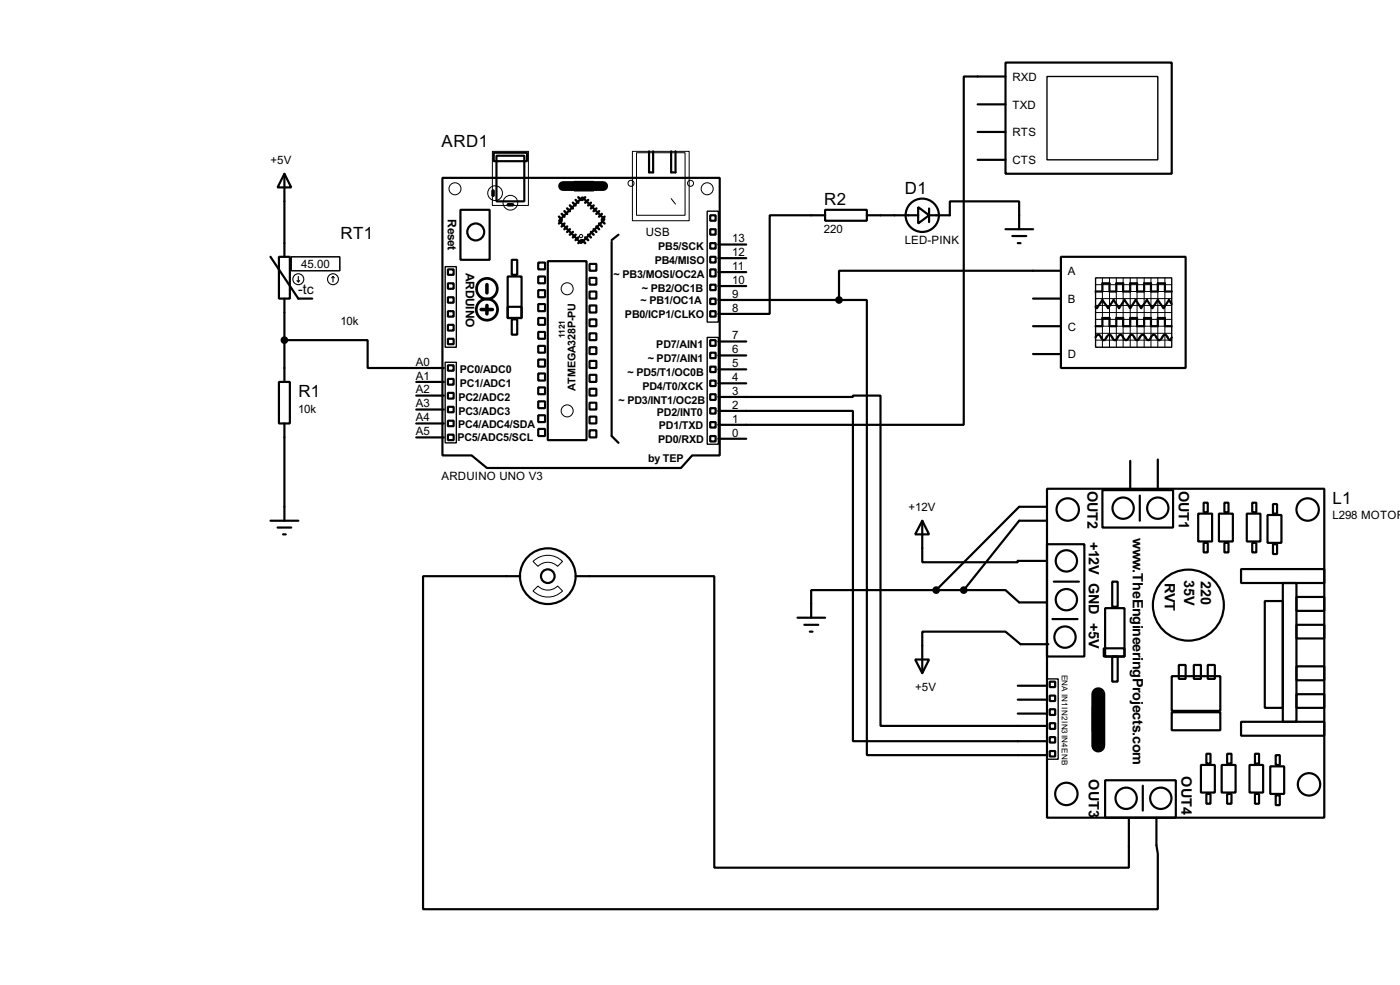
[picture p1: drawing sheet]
<svg xmlns="http://www.w3.org/2000/svg" width="256mm" height="180mm" viewBox="0 0 256 180" stroke-linecap="round" stroke-linejoin="round" font-family="sans-serif">
<g fill="none" stroke="#000" stroke-width=".4">
<path d="M179.1 19.1h5.1M184.2 11.5h30.5v20.3h-30.5zM184.2 14h-7.6v63.8h-45M52.1 31.8l1.3 2.5h-2.5zM52.1 31.8v15.2M81.1 32.6h50.8v50.8h-5.1l-2 2.3h-35.6l-2.8-2.3h-5.3zM84.4 38.4h5.3v9.2h-5.3zM90.2 34.9h.3v1h-.3zM90.5 28h6.1v1.5h-6.1zM91 28.5h5.1v8.4h-5.1zM93 37.4h1v.2h-1zM105.2 33.3h3.6v1.6h-3.6z"/>
<path d="M106.7 36.1l4.1 4.1-4.3 4.3-4.1-4.1zM118.9 27.7v3.9h.8v-3.9M123 27.7v3.9h.8v-3.9M130.1 39.4h1v1h-1zM151.2 38.4h7.6v2h-7.6zM151.2 39.4h-10.2v18.1h-9.4M158.8 39.4h9.4M168.2 37.9l2 1.5-2 1.5zM170.2 39.4h3.8v-2.5h12.7v5.1M170.2 38.2v2.5M179.1 24.2h5.1M179.1 29.3h5.1"/>
<path d="M49.6 47l5.1 7.7h2.5M51.1 47h2v7.7h-2zM52.1 54.7v15.2M82.1 51.9h1v1h-1zM82.1 57h1v1h-1zM82.1 59.5h1v1h-1zM82.1 54.4h1v1h-1zM82.1 49.3h1v1h-1zM93 50.6h2.6v7.6h-2.6zM93 56.2h2.6v2h-2.6zM93.8 58.5h1v2.8h-1zM93.8 47.6h1v2.7h-1z"/>
<path d="M98.6 48.1h1.3v1.2h-1.3zM98.6 50.6h1.3v1.3h-1.3zM98.6 53.1h1.3v1.3h-1.3zM98.6 55.7h1.3v1.3h-1.3zM98.6 58.2h1.3v1.3h-1.3zM100.4 47.8h7.1v32.8h-7.1zM108 48.3h1.3v1.3h-1.3zM108 50.9h1.3v1.2h-1.3zM108 53.4h1.3v1.3h-1.3zM108 55.9h1.3v1.3h-1.3zM108 58.5h1.3v1.2h-1.3zM112.1 44.3v35.5l1.2 1.3"/>
<path d="M113.3 43l-1.2 1M130.1 44.5h1v1h-1zM130.1 47h1v1.1h-1zM130.1 49.3h1v1.3h-1zM130.1 52.1h1v1h-1zM130.1 54.7h1v1h-1zM130.1 42h1v1h-1zM130.1 57h1v1h-1zM131.6 54.9h22.1M131.6 52.4h5.1M131.6 49.8h5.1M131.6 47.3h5.1"/>
<path d="M131.6 44.8h5.1M153.7 54.9h5.1v83.3h32.8M184.2 42h5.1M185.5 43.2h2.5M186.5 44.5h.5M189.3 54.7h5.1M189.3 59.7h5.1M194.4 47h22.8v20.4h-22.8zM194.4 49.6h-40.7v5.3M200.7 53.4h1.3v-1.5h1.3v1.5h1.2v-1.5h1.3v1.5h1.3v-1.5h1.2v1.5h1.3v-1.5h1.3v1.5h1.2v-1.5h1.3v1.5h1.3M200.7 59.7h1.3v-1.5h1.3v1.5h1.2v-1.5h1.3v1.5h1.3v-1.5h1.2v1.5h1.3v-1.5h1.3v1.5h1.2v-1.5h1.3v1.5h1.3M214.7 55.7l-.5-.8-1 1.5-1.1-1.5-1 1.5-1-1.5-1 1.5-1-1.5-1 1.5-1.1-1.5-1 1.5-1-1.5-1 1.5-1-1.5-1 1.5-.3-.2"/>
<path d="M51.1 69.9h2v7.6h-2zM52.1 62.3h15.3v5.1h13.9M52.1 77.5v17.8M76.3 77.5h5M76.3 75h5M76.3 72.4h5M76.3 69.9h5M82.1 62h1v1h-1zM82.1 66.9h1v1h-1zM82.1 69.4h1v1h-1zM82.1 71.9h1v1.1h-1zM82.1 74.5h1v1h-1z"/>
<path d="M82.1 77h1v1h-1zM82.1 79.6h1v1h-1zM98.6 60.8h1.3v1.2h-1.3zM98.6 63.3h1.3v1.3h-1.3zM98.6 65.8h1.3v1.3h-1.3zM98.6 68.4h1.3v1.3h-1.3zM98.6 70.9h1.3v1.3h-1.3zM98.6 73.5h1.3v1.2h-1.3zM98.6 76h1.3v1.3h-1.3zM98.6 78.5h1.3v1.3h-1.3zM108 61h1.3v1.3h-1.3zM108 63.6h1.3v1.2h-1.3z"/>
<path d="M108 66.1h1.3v1.3h-1.3zM108 68.6h1.3v1.3h-1.3zM108 71.2h1.3v1.2h-1.3zM108 73.7h1.3v1.3h-1.3zM108 76.3h1.3v1.2h-1.3zM108 78.8h1.3v1.3h-1.3zM130.1 62.3h1v1h-1zM130.1 64.6h1v1h-1zM130.1 67.1h1v1h-1zM130.1 69.7h1v1h-1zM130.1 72.2h1v1h-1zM130.1 74.7h1v1h-1z"/>
<path d="M130.1 77.3h1v1h-1zM130.1 79.8h1v1h-1zM131.6 72.7h24.7v-.3h5v60.5h30.3M131.6 75.2h24.7v60.5h35.3M131.6 70.2h5.1M131.6 67.6h5.1M131.6 65.1h5.1M131.6 62.5h5.1M189.3 64.8h5.1M200.7 61.8l.2-.4 .3-.1 .3 .1 .5 .7 .2 .2 .3-.2 .2-.3a.54 .54 0 0 1 .8-.4l.5 .7 .3 .2 .2-.2 .5-.7 .3-.1 .2 .1 .3 .4a.54 .54 0 0 0 .7 .3l.5-.7 .3-.1 .3 .1 .4 .7 .3 .2 .3-.2 .2-.3a.54 .54 0 0 1 .8-.4l.5 .7 .3 .2 .2-.2 .5-.7 .3-.1 .2 .1 .5 .7a.6 .6 0 0 0 .9-.5l.4-.3 .3 .1 .4 .7 .3 .2 .3-.5M49.6 95.3h5.1M50.9 96.6h2.5"/>
<path d="M51.9 97.8h.5M76.3 80.1h5M131.6 80.3h5.1M169 95.3l1.2 2.5h-2.5zM169 95.3v7.6h17.5v-.2h5.1M191.8 89.5h50.8v60.2h-50.8zM191.8 99.6h6.9v20.6h-6.9zM191.8 92.8h-5.1l-15.2 15.2M191.8 95.3h-5.1l-10.1 12.7M202 89.7h12.9v6.9h-12.9zM207.1 84.4v5.1M208.8 90.7v4.6"/>
<path d="M212.1 84.1v5.1M219.5 94h2.6v5.1h-2.6zM220.5 99.4h.8v1.7h-.8zM220.5 92h.8v1.8h-.8zM223.3 94h2.6v5.1h-2.6zM224.3 99.4h.8v1.7h-.8zM224.3 92h.8v1.8h-.8zM228.4 94h2.5v5.1h-2.5zM229.4 99.4h.8v1.7h-.8zM229.4 92h.8v1.8h-.8zM232.2 94.3h2.6v5.1h-2.6zM233.2 99.6h.8v1.8h-.8z"/>
<path d="M233.2 92.3h.8v1.7h-.8zM95.3 105.5h-17.8v60.9h134.6v-10.1l-.2-1.6v-5M105.5 105.5h25.4v53.3h75.9v-8.9M146.1 113.1h5.1M147.4 114.4h2.5M148.4 115.6h.5M171.5 108h-22.9v5.1M171.5 108h5.1M176.6 108h7.6l2.5 2.3h5.1M192.1 117.9h-5.1l-2.8-2.3h-15.2v7.6M192.8 113.3h4.6M193.1 106.5h4.6"/>
<path d="M202.2 118.7h3.8v1.5h-3.8zM202.5 111.3h3.5v8.9h-3.5zM203.8 106.5h1v4.6h-1zM227.4 104.2h15.2v2.5h-15.2zM231.7 110h3.3v19.6h-3.3zM235 106.7h2.5v25.4h-2.5zM237.5 109.3h5.1v2.5h-5.1zM237.5 114.4h5.1v2.5h-5.1zM167.7 120.7h2.5l-1.2 2.5zM186.5 128.1h5.1M186.5 130.6h5.1M186.5 125.5h5.1"/>
<path d="M192.3 137.5h1v1h-1zM192.3 134.9h1v1h-1zM192.3 132.4h1v1h-1zM192.3 129.8h1v1.1h-1zM192.3 127.3h1v1h-1zM192.3 124.8h1v1h-1zM200.2 129.3h2v4.6h-2zM203.8 120.2h1v4.6h-1zM214.7 123.8h8.9v6.3h-8.9zM214.7 130.4h8.9v3.3h-8.9zM216 121.7h1.2v2.6h-1.2zM218.7 121.7h1.3v2.6h-1.3z"/>
<path d="M221 138h.8v1.8h-.8zM221.3 121.7h1.3v2.6h-1.3zM224.8 138h.8v1.8h-.8zM227.4 132.1h15.2v2.6h-15.2zM229.9 138h.8v1.8h-.8zM233.7 138.2h.8v1.8h-.8zM237.5 122h5.1v2.5h-5.1zM237.5 127.1h5.1v2.5h-5.1zM202.5 142.8h12.9v6.9h-12.9zM209.4 143.8v4.6M220 140h2.6v5.1h-2.6zM221 145.3h.8v1.8h-.8z"/>
<path d="M223.8 140h2.6v5.1h-2.6zM224.8 145.3h.8v1.8h-.8zM228.9 140h2.5v5.1h-2.5zM229.9 145.3h.8v1.8h-.8zM232.7 140.3h2.6v5h-2.6zM233.7 145.6h.8v1.8h-.8z"/>
<circle cx="168.9" cy="39.4" r="3.1"/>
<circle cx="87.1" cy="42.5" r="1.55"/>
<circle cx="195.6" cy="93.3" r="2.05"/>
<circle cx="205.7" cy="93" r="1.95"/>
<circle cx="212.1" cy="93" r="1.95"/>
<circle cx="239.5" cy="93.3" r="2.05"/>
<circle cx="100.3" cy="105.5" r="5.1"/>
<circle cx="100.3" cy="105.5" r="1.25"/>
<circle cx="195.1" cy="116.6" r="1.95"/>
<circle cx="195.3" cy="102.7" r="1.95"/>
<circle cx="195.3" cy="109.8" r="1.95"/>
<circle cx="217.7" cy="110.8" r="6.5"/>
<circle cx="195.3" cy="145.3" r="2.05"/>
<circle cx="206.3" cy="146.1" r="1.95"/>
<circle cx="212.6" cy="146.1" r="1.95"/>
<circle cx="239.8" cy="143.6" r="2.05"/>
</g>
<path d="M103.2 34.1h7.3" fill="none" stroke="#000" stroke-width="1.8"/>
<g fill="none" stroke="#000" stroke-width=".45">
<path d="M102.4 39.7l.5 .5M102.9 39.2l.5 .5M103.4 38.7l.5 .5M103.9 38.2l.5 .5M104.4 37.6l.6 .6M105 37.1l.5 .5M105.5 36.6l.5 .5M106 36.1l.5 .5M107.2 36.1l-.5 .5M107.8 36.6l-.6 .5M108.3 37.1l-.5 .5M108.8 37.6l-.5 .6"/>
<path d="M109.3 38.2l-.5 .5M109.8 38.7l-.5 .5M110.3 39.2l-.5 .5M110.8 39.7l-.5 .5M102.9 40.4l-.5 .5M103.4 40.9l-.5 .6M103.9 41.5l-.5 .5M104.4 42l-.5 .5M105 42.5l-.6 .5M105.5 43l-.5 .5M106 43.5l-.5 .5M106.5 44l-.5 .5"/>
<path d="M106.7 44l.5 .5M107.2 43.5l.6 .5M107.8 43l.5 .5M108.3 42.5l.5 .5M108.8 42l.5 .5M109.3 41.5l.5 .5M109.8 40.9l.5 .6M110.3 40.4l.5 .5"/>
</g>
<g fill="none" stroke="#000" stroke-width=".18">
<path d="M90.2 27.7h6.6v9.9h-6.6zM115.9 27.7h10.4v12.7h-10.4zM116.6 28h8.9v11.4h-8.9zM123 36.4l.8 1M200.7 54.7h14M200.7 52.1h14M200.7 53.4h14M200.7 55.9h14M200.7 58.5h14M200.7 59.7h14M200.7 57.2h14M202 50.9v12.7"/>
<path d="M203.3 50.9v12.7M204.5 50.9v12.7M205.8 50.9v12.7M207.1 50.9v12.7M208.3 50.9v12.7M209.6 50.9v12.7M210.9 50.9v12.7M212.1 50.9v12.7M213.4 50.9v12.7M200.7 61h14M200.7 62.3h14M97.7 108.2l.9-.9a2.54 2.54 0 0 0 3.6 0l.9 .9a3.8 3.8 0 0 1-5.4 0z"/>
<path d="M97.7 102.8a3.8 3.8 0 0 1 5.4 0l-.9 .9a2.54 2.54 0 0 0-3.6 0z"/>
<circle cx="83.3" cy="34.6" r="1.1"/>
<circle cx="90.7" cy="35.4" r="1.35"/>
<circle cx="93.5" cy="37.1" r="1.35"/>
<circle cx="115.6" cy="33.6" r=".55"/>
<circle cx="126.5" cy="33.6" r=".55"/>
<circle cx="129.5" cy="34.6" r="1.1"/>
<circle cx="103.9" cy="52.9" r="1.1"/>
<circle cx="106.4" cy="43.2" r=".3"/>
<circle cx="103.9" cy="75.2" r="1.1"/>
</g>
<path d="M191.8 14h20.3v15.3h-20.3zM129.6 38.7h2v20.3h-2zM81.6 48.8h2v14.8h-2zM200.7 50.9h14v12.7h-14zM81.6 66.3h2v14.8h-2zM129.6 61.8h2v19.5h-2zM191.8 124.3h2.1v14.7h-2.1z" fill="none" stroke="#000" stroke-width=".25"/>
<g fill="none" stroke="#000" stroke-width=".5">
<circle cx="89.2" cy="56.7" r="1.95"/>
<circle cx="89.2" cy="52.9" r="1.9"/>
</g>
<path d="M88.2 56.7h2M89.2 52.1v1.5M89.2 55.9v1.6" fill="none" stroke="#000" stroke-width=".65"/>
<g fill="none" stroke="#000" stroke-width=".2">
<path d="M53.4 47h8.9v2.6h-8.9zM54.4 51.4l.3 .2M54.7 50.6v1M54.9 51.4l-.2 .2M61 50.6l-.2 .3M61 50.6l.3 .3M61 50.6v1"/>
<circle cx="54.6" cy="51.1" r="1"/>
<circle cx="61" cy="51.1" r="1"/>
</g>
<g fill="#000" stroke="#000" stroke-width=".4">
<circle cx="153.7" cy="54.9" r=".5"/>
<circle cx="52.1" cy="62.3" r=".5"/>
<circle cx="171.5" cy="108" r=".5"/>
<circle cx="176.5" cy="108" r=".5"/>
</g>
<path d="M201.2 127.1v9.4" fill="none" stroke="#000" stroke-width="2.6"/>
<g font-size="3.5">
<text x="80.9" y="26.9">ARD1</text>
<text x="165.8" y="35.6">D1</text>
<text x="151" y="37.6">R2</text>
<text x="62.4" y="43.7">RT1</text>
<text x="54.7" y="72.6">R1</text>
<text x="244.1" y="92.2">L1</text>
</g>
<g font-size="3">
<text x="199.2" y="89.8" transform="rotate(90 199.2 89.8)">OUT2</text>
<text x="215.9" y="89.8" transform="rotate(90 215.9 89.8)">OUT1</text>
<text x="199.5" y="99.2" transform="rotate(90 199.5 99.2)">+12V GND +5V</text>
<text x="207.5" y="98.4" transform="rotate(90 207.5 98.4)">w</text>
<text x="207.5" y="104.2" transform="rotate(90 207.5 104.2)">.TheEngineeringProjects.com</text>
<text x="213.4" y="106.6" transform="rotate(90 213.4 106.6)">RVT</text>
<text x="217" y="106.2" transform="rotate(90 217 106.2)">35V</text>
<text x="220" y="106.4" transform="rotate(90 220 106.4)">220</text>
<text x="199.5" y="142.6" transform="rotate(90 199.5 142.6)">OUT3</text>
<text x="216.5" y="142.1" transform="rotate(90 216.5 142.1)">OUT4</text>
</g>
<text font-size="2.9" x="54.7" y="53.8">-tc</text>
<g font-size="2.5">
<text x="82.1" y="40.1" transform="rotate(90 82.1 40.1)">Reset</text>
<text x="85.4" y="49.9" transform="rotate(90 85.4 49.9)">ARDUINO</text>
</g>
<g font-size="2.4">
<text x="185.5" y="14.8">RXD</text>
<text x="185.5" y="19.9">TXD</text>
<text x="185.5" y="25">RTS</text>
<text x="49.6" y="30">+5V</text>
<text x="185.5" y="30">CTS</text>
<text x="118.3" y="43.3">USB</text>
<text x="134.2" y="46.9">12</text>
<text x="134.2" y="44.4">13</text>
<text x="151" y="42.6">220</text>
<text x="165.7" y="44.6">LED-PINK</text>
<text x="55.2" y="49.1">45.00</text>
<text x="134.2" y="52">10</text>
<text x="134.2" y="49.4">11</text>
<text x="195.6" y="50.4">A</text>
<text x="62.4" y="59.4">10k</text>
<text x="134.2" y="57.1">8</text>
<text x="134.2" y="54.5">9</text>
<text x="195.6" y="55.4">B</text>
<text x="134.2" y="64.7">6</text>
<text x="134.2" y="62.1">7</text>
<text x="195.6" y="60.5">C</text>
<text x="195.6" y="65.6">D</text>
<text x="76.2" y="72">A2</text>
<text x="76.2" y="69.5">A1</text>
<text x="76.2" y="67">A0</text>
<text x="134.2" y="69.8">4</text>
<text x="134.2" y="67.2">5</text>
<text x="54.6" y="75.5">10k</text>
<text x="76.2" y="77.1">A4</text>
<text x="76.2" y="74.6">A3</text>
<text x="134.2" y="77.4">1</text>
<text x="134.2" y="74.8">2</text>
<text x="134.2" y="72.3">3</text>
<text x="76.2" y="79.7">A5</text>
<text x="134.2" y="79.9">0</text>
<text x="80.9" y="87.8">ARDUINO UNO V3</text>
<text x="166.4" y="93.6">+12V</text>
<text x="244.1" y="95.1">L298 MOTOR</text>
<text x="167.7" y="126.6">+5V</text>
</g>
<g font-size="2.2">
<text x="120.6" y="45.8">PB5/SCK</text>
<text x="112.4" y="50.8">~ PB3/MOSI/OC2A</text>
<text x="117.6" y="53.3">~ PB2/OC1B</text>
<text x="119.9" y="48.3">PB4/MISO</text>
<text x="114.5" y="58.2">PB0/ICP1/CLKO</text>
<text x="117.4" y="55.7">~ PB1/OC1A</text>
<text x="120.2" y="63.8">PD7/AIN1</text>
<text x="84.2" y="70.9">PC1/ADC1</text>
<text x="84.2" y="68.4">PC0/ADC0</text>
<text x="105.5" y="71.5" transform="rotate(-90 105.5 71.5)">ATMEGA328P-PU</text>
<text x="115" y="68.8">~ PD5/T1/OC0B</text>
<text x="117.7" y="71.4">PD4/T0/XCK</text>
<text x="118.7" y="66.3">~ PD7/AIN1</text>
<text x="84" y="76">PC3/ADC3</text>
<text x="84" y="73.4">PC2/ADC2</text>
<text x="113.3" y="74">~ PD3/INT1/OC2B</text>
<text x="120.3" y="76.2">PD2/INT0</text>
<text x="83.8" y="80.8">PC5/ADC5/SCL</text>
<text x="83.9" y="78.3">PC4/ADC4/SDA</text>
<text x="120.6" y="81.1">PD0/RXD</text>
<text x="120.7" y="78.5">PD1/TXD</text>
<text x="118.8" y="84.6">by TEP</text>
</g>
<g font-size="1.7">
<text x="103.5" y="61.8" transform="rotate(-90 103.5 61.8)">1121</text>
<text x="194.5" y="123.5" transform="rotate(90 194.5 123.5)">ENA IN1IN2IN3IN4ENB</text>
</g>
</svg>
